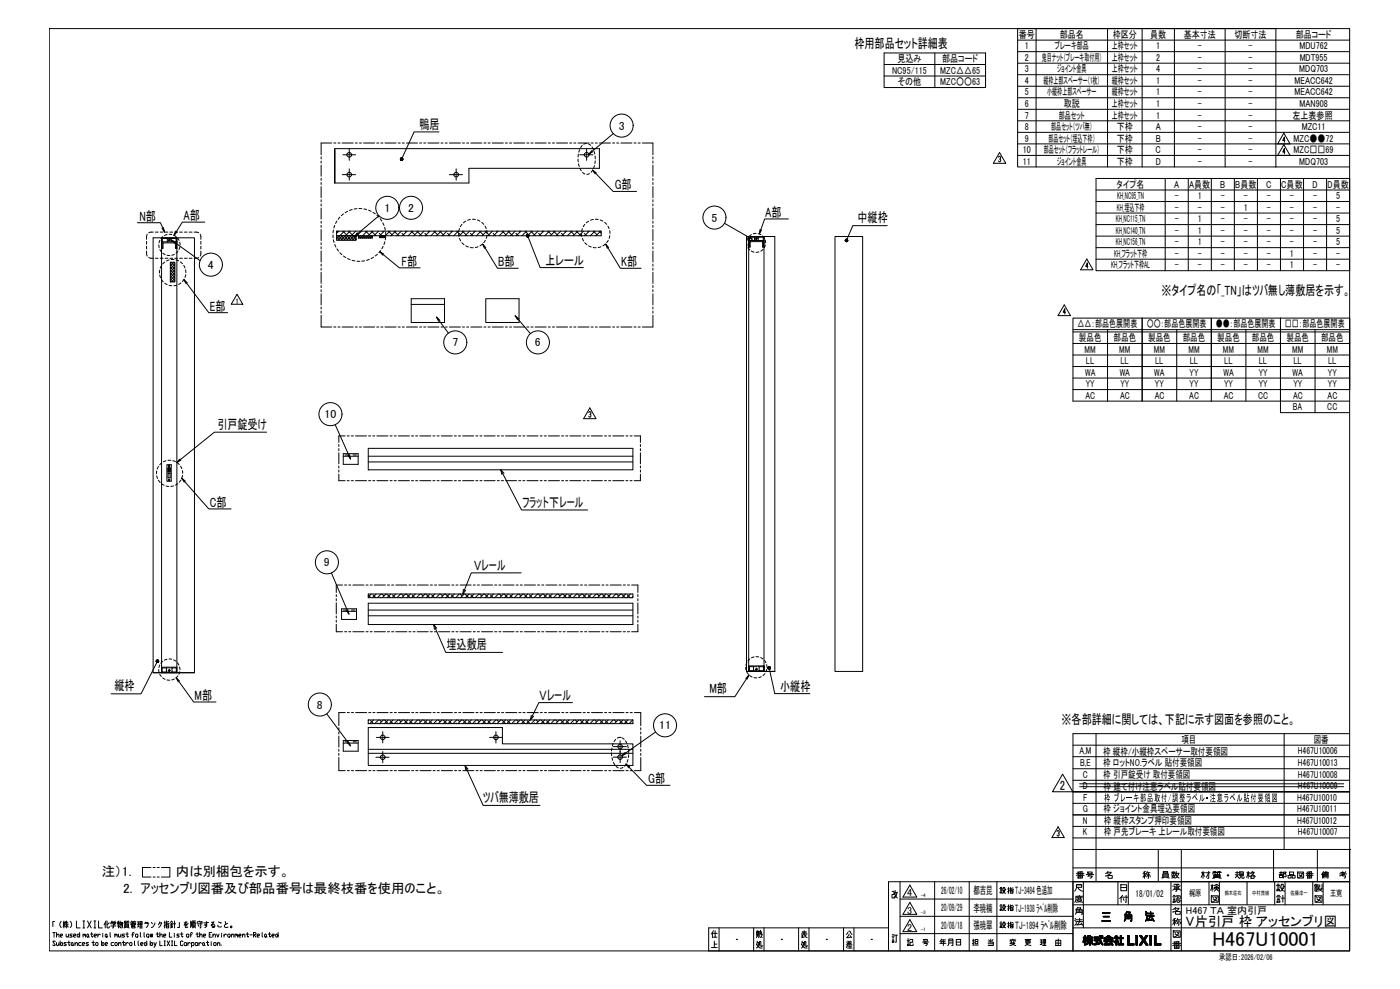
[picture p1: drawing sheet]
<svg xmlns="http://www.w3.org/2000/svg" width="841mm" height="594mm" viewBox="0 0 841 594" stroke-linecap="round" stroke-linejoin="round" font-family="sans-serif">
<!-- layer: TOS_WA -->
<g fill="none" stroke="#000" stroke-width=".6">
<path d="M30 17h781v554h-781zM611 17h155v83h-155zM622 17v83M665 17v83M686 17v83M706 17v83M736 17v83M531 32h61v21h-61zM531 39h61M562 32v21M611 24h200M611 31h200"/>
<path d="M611 38h200M531 46h61M611 45h200M611 59h200M611 52h200M611 66h200M611 73h200M611 80h200M611 86h200M611 93h200M658 107h153v56h-153zM658 114h153"/>
<path d="M700 107v56M714 107v56M728 107v56M742 107v56M755 107v56M766 100h45M769 107v56M783 107v56M797 107v56M658 121h153M658 128h153M658 135h153"/>
<path d="M658 142h153M658 149h153M658 156h153M645 198h166M645 199h166M665 198v43M686 191h-41v50h83M686 191v50M686 191h42v50M707 198v43M748 198v43M769 191h-41v43"/>
<path d="M769 191h42M769 191v57h42M790 198v50M645 206h166M645 213h166M645 220h166M645 227h166M645 234h166M811 234v-43v43M728 241h83M645 448h166M645 455h166"/>
<path d="M658 441v89M771 441v69M811 441h-166v130v-41h166h-277v41M645 462h166M645 469h166M811 476h-166h166M645 483h166M645 489h166M645 496h166M645 510h166M645 503h166M696 510v20"/>
<path d="M710 510v61M765 510v20M791 510v20M811 510h.1M811 510v61h-385v-14h108M536 535h1v2h-1v2h1v-1M538 536v2l1 1M538 536h1M538 535l-1 2M539 536l-1 2-1 1M541 530v41M547 532l4 7h-9z"/>
<path d="M561 530v41M582 530v41M599 530v41M645 521h166M651 530v27M672 530v14M673 531h4v4h-4zM673 533h4M678 530v14M703 530v41M726 530v14M733 530v14"/>
<path d="M749 530v14M766 530v14M772 530v14M789 530v14M795 530v14M33 554h-1v3M37 554a2.2 2.2 0 0 0 0 3M38 554h1M38 553v4M39 556l-1-2v3M39 557l1-2 1 2M39 555h2"/>
<path d="M39 554h2M39 554v1M40 553v4M42 554a2.2 2.2 0 0 1 0 3M46 553v4h2M50 557h1M50 553h1M50 553v4M53 553l2 4M55 553l-2 4M56 557h2M56 553h2"/>
<path d="M57 553v4M59 553v4h2M63 554v3M64 553l-1 2M64 553v4h1h1M66 554l-2 1M67 555v-1h3l-1 1M67 556h3M67 555h2l-1 1v1M67 553v1M68 553v1M69 553v1"/>
<path d="M71 554h1M71 554v1M71 553v4M72 555l-1 1M72 554h2v3h-1M72 553v2M72 554v3M73 554l-1 3M75 554h1M75 555h2v2h-2zM75 556h2M75 557h.1"/>
<path d="M75 554v1M76 553h-1v2M76 554h2M77 557h1M77 554v1M77 553h-1v2M78 555h1h3h-1M79 554h1M79 555h2v1h-2zM79 557h2h-2zM79 553l-1 1M79 556v1"/>
<path d="M80 554v1M80 554h2M81 553l-1 1M81 554h.1M82 555h2M82 554h2M83 554v3M84 556l-2 1M84 557h2M84 556h1M84 554h1v2h-1zM84 555h1"/>
<path d="M85 554v3M87 555h2l-1 2M87 554h2M91 554l1 1M93 554l-1 2-1 1M95 555l1-1h1l-2 3M96 554h.1M99 554h.1M99 553v4M99 555v1M100 553v2l2-1M100 555h1v2h-1z"/>
<path d="M100 556h1M101 554h-1M102 554l1-1 1 1M102 555h2M103 555h1M103 555v2v-1M103 556v1M104 557h-2M104 555h2M105 553v4M108 554v3h-1M112 554l-1 2 1-1v1"/>
<path d="M112 554h-1M113 555l-2 1 1 1h1M115 553l-1 4M115 554v2M116 553v4M116 553h1M116 554h1v3h-1zM116 556h1M116 555h1M116 557h.1M117 553l-1 1M117 557h.1"/>
<path d="M118 554h1h2M118 555h3M119 556v1M120 553v1M121 554v3h-1M124 554v2h-1l1-1v1l-1 1M125 554h-3M127 554h2l-2 2 2-1v2h-2l1-1v1M131 556v1h2M131 554l2 1M135 554l1 1M137 555h-2v2h2"/>
<path d="M429 559l-1 1v3M430 559v4M432 557v14M453 557v14M454 559h2M455 560l-1 1M455 559v1h-1h2M455 560v1l1-1M456 560h1v2l1-1M457 559l-1 3M459 557v14M480 557v14"/>
<path d="M482 560h2M483 559v2l-1 1M486 557v14M507 557v14M509 560l-1 1M510 559h1l1 2M513 557v14M541 550h104M541 540h104M547 542l4 7h-9zM547 552l4 8h-9zM645 557h166"/>
<path d="M645 544h166M646 549l1-1v-2h3v3M647 547h3M647 545h2l-1 1v2M647 545l-1 1M32 560h1M32 560v3M33 566v-1l-1 1 1 2h-1M34 562l1-1v2M34 566v2l1-1M34 560v3M35 566v2"/>
<path d="M36 562h1v-1l-1 1 1 1M36 565v3M37 566l1 1-1 1-1-1zM40 561v2l1-1M40 566l-2 1 2 1h-2M41 566h1M41 561v2M41 565v3h1M43 566l1 1v1h-1zM43 561l-1 1h1l-1 1M44 568h.1M44 562h1v-1l-1 1 1 1"/>
<path d="M45 567l1-1 1 2M45 566v2M47 561l1 1-1 1-1-1zM48 560v3M49 566l-2 1 1 1h1M49 567h2v-1l-2 1 1 1h1M50 562v-1l1 1M50 561v2M51 562v-1v1v1M52 561l1 1v1l-1-1zM53 566l-1 1h1v1h-1M53 562l1 1"/>
<path d="M54 561h2M55 560v2v1l1-1M55 566h2M56 565v3h1M57 562h1v-1l-1 1v1h1M58 566l1 1v1h-2zM59 561v2M60 562v-1l-1 1M61 565v3M62 566v1v1l-1-1zM62 561h.1M62 562v1"/>
<path d="M63 567h1v-1l-1 1 1 1M64 561v1v1l-1-1zM64 562l1 1M66 560l1 3M68 566l-1 1v1h1M69 562v-1l1 1M69 561v2M69 566l1 1v1h-1zM70 562v-1v1v1M71 561l1 2 1-1M71 567l1-1 1 2M71 566v2"/>
<path d="M73 561v2M73 566h2M74 565v3h1M75 561l-2 1h2l-2 1M76 561h1M76 566v2M76 560v2l1 1v-1M77 567l-1-1v1M78 566l1 1v1h-1zM79 562h1M81 561l-1-1v1v2M81 565v3"/>
<path d="M82 561l1 1-1 1-1-1zM83 565v3M84 560l1 3M84 567h2v-1l-2 1 1 1h1M87 560v3M87 566l1 1-1 1zM88 565v3M88 561l2 1-1 1-1-1zM90 561l1 2v-2v2l1-2M90 565v3M91 566l1 1-1 1-1-1zM92 566l1 2"/>
<path d="M94 561h1M94 566l-2 3M95 560v2v1v-1M96 562l1-1v2M96 565v3h1M96 560v3M98 562h1v-1l-1 1 1 1M99 565h.1M99 568h.1M99 565v3M100 565l2 3M102 560v3h1"/>
<path d="M102 565l-2 3M103 565h1M103 568h1M103 565v3M105 561h.1M105 562v1M105 565v3h1M108 561l-2 1h2l-2 1M108 561h2M109 560v2l1 1v-1M110 566v-1l-2 1 1 2h1M111 566l1 1v1h-1z"/>
<path d="M112 561l1 1v1l-1-1zM113 566v2M114 562h1M114 567v-1l-1 1M115 567v-1l2 1-1 1h-1M115 566v3M116 561l-1-1v1v2M118 566l1 1-1 1h-1zM118 561h1M118 560v2l1 1v-1M119 566v2M120 562l1-1v2"/>
<path d="M120 560v3M121 567l-1-1-1 1M122 566l1 1-1 1zM122 562h1v-1l-1 1 1 1M123 568h.1M124 566h1M125 565v3M126 562h.1M127 566h.1M127 567v1M127 560h-1v3h1M128 562l1-1v2"/>
<path d="M128 561v2M129 566l1 1-1 1h-1zM130 561l1 2 1-2M131 567l1-1v2M131 566v2M133 568h.1M133 561h.1M133 562v1M135 561v2M136 562l-1-1v1M137 561l1 1v1l-1-1zM139 562l1-1v2"/>
<path d="M139 561v2M141 562l1-1v1M141 561v2M142 562v-1l1 1v1M143 562h2v-1l-2 1 2 1M146 562l1-1v2M146 561v2M148 561h1M149 560v2v1v-1M150 562h2M152 562l2-1-1-1h-1v3M153 562l1 1"/>
<path d="M155 562h1v-1l-1 1 1 1M157 560l1 3M159 561l1 1v1l-1-1zM160 562v1M161 561h2M162 560v2v1l1-1M163 562h1v-1l-1 1 1 1M166 561l1 1-1 1v-1zM167 560v3M427 569h4M428 560l-1 1M428 561h3"/>
<path d="M429 563h2M429 567h2M429 565v4M442 564h.1M454 561h2M455 567v2h3M455 566h1l-1 3h-1M455 565l-1 3M455 562l-1 1M455 561v1M455 562l1 1M456 562h-2"/>
<path d="M456 560l1 1M456 562l1 1M457 562l1 1M458 568h-1v-2h-1v3M469 564h.1M481 562h1v1M481 561h4M482 567v2h3M482 566h1l-1 3h-1M482 565l-1 3M483 561l2 2M483 563h-1"/>
<path d="M484 562h.1M485 568h-1v-2h-1v3M496 564h.1M508 568h4M509 566h3M509 567h2M509 569h3M509 568l-1 1M509 565l1 1M510 568h2M510 561l-1 2h2M510 566v2"/>
<path d="M511 568v1M511 562l1 1M511 565l-1 1M523 564h.1M536 562h1M536 565h1v1h-1zM536 564h1M536 563h1M536 561h1M537 562h2M538 562v4M541 561h104"/>
<path d="M651 565v1M651 563v1M651 564v2M651 563v2M651 562h1v1h1v1h-1l1 1v1l-1-1v3h-1v-3v1v-2v-1zM652 562v6M652 563v1M652 564v1M653 563v1M653 564v1M653 567h.1M653 563v2"/>
<path d="M653 566v1M653 562h1v1v-1h1v1h1v1h-1h2v1h-1l1 3-2-2v2h-1v-2l-1 2 1-3h-1v-1h1h-1zM653 562v2M654 562v2M654 564v1M654 566v1M654 564v3M654 562v1M654 563v1M654 564v2M654 562v6M655 562v6"/>
<path d="M655 563v1M655 564v2M656 563v1M656 564v3M656 564v1M656 565v2M656 566v1M656 567h.1M657 564v1M657 567v1M657 563h3v-1h1v1h2v1h-2l2 4-2-2-1-2h-3zM657 563v1"/>
<path d="M657 564h3v1h-1v2l2-1v1l-4 1v-1h1v-2h-1zM658 563v1M658 564v1M658 567v1M659 563v1M659 564v3M659 564v1M659 567h.1M660 563v1M660 564v1M660 567h.1M660 566v1"/>
<path d="M661 562v3M661 566v1M661 562v4M661 562v5M661 563v1M661 565v2M662 562h1v1h-1zM662 562v1M662 563v1M662 566v1M662 567v1M663 563l3-1 3 1v1h-5h-1z"/>
<path d="M663 565h6v1h-4v1h2v-1h1l1 2-1-1-5 1 1-2h-1zM663 563v1M663 565v1M663 567v1M664 565v1M664 567v1M664 563v1M664 566v2M664 565v3M664 564a1.7 1.7 0 0 1 2-1 1.7 1.7 0 0 1 1 1zM665 565v3M665 563v1"/>
<path d="M665 567v1M665 565v2M665 563h.1M665 564h.1M665 565v1M665 562v1M666 562v1M666 564h.1M666 565v1M666 567v1M667 562v1M667 564h.1"/>
<path d="M667 565v1M667 567v1M667 563h.1M667 563v1M667 566h.1M667 567h.1M667 566v1M668 563v1M668 565v1M668 566v1M668 566v2M668 567v1"/>
<path d="M669 563v1M669 565v1M669 567v1M670 563v1M670 565v1M670 562l2 1-1 2 1 1h-1v2h-1v-2h-1l2-2h-2zM670 562v2M670 565v3M671 562v2M671 564v4M671 562v6M671 563v3"/>
<path d="M671 563v1M671 565v1M672 565v1M672 563v1M672 567v1M673 563v1M673 567v1M673 562h1v1h1v1h-1v3h1v1h-3v-1h1v-3h-1v-1h1zM673 562v6M674 562v6M674 563v1M674 567v1"/>
<path d="M675 563v1M675 567v1M677 562h1v5h3v1h-4zM677 562v6M678 562v6M679 567v1M680 567v1M681 567v1M682 562h1v6h-1zM682 562v6M683 562v6M685 562h1l1 2 1-2h2l-2 3 2 3h-2l-1-2-1 2h-2l2-3z"/>
<path d="M685 562h.1M685 567v1M685 562v1M685 566v2M686 562v2M686 566v2M686 566v1M686 565v2M686 563v1M686 563v4M687 563v3M687 564v2"/>
<path d="M688 563v4M688 563v2M688 565v2M688 563v1M688 562v2M688 566v2M689 566v2M689 562v1M689 567v1M689 562h.1M690 568h.1M691 562h1v6h-1z"/>
<path d="M691 562v6M692 562v6M694 562h1v5h2v1h-3zM694 562v6M695 567v1M696 567v1M697 567v1"/>
<circle cx="139" cy="557" r=".5"/>
</g>
<!-- layer: TOS_K3 -->
<g fill="none" stroke="#000" stroke-width=".6">
<path d="M206 93h2M210 90v2M210 93h.1M210 94v2M211 93h3M348 93h3M352 90v2M352 93h.1M352 94v2M354 93h2M206 105h2M210 101v3"/>
<path d="M210 105h.1M210 106v2M211 105h3M270 105h2M274 101v3M274 105h.1M274 106v2M276 105h2M230 439v3M298 439v3M226 455h2M226 443h2"/>
<path d="M230 443h.1M230 444v2M230 451v3M230 455h.1M230 455v3M232 455h2M232 443h2M294 443h2M298 443h.1M298 444v2M300 443h2M368 455h3"/>
<path d="M368 448h3M373 445v3M373 448v1M373 449v5M373 455h.1M373 455v3M374 455h2M374 448h2"/>
</g>
<!-- layer: TOS_S1 -->
<g fill="none" stroke="#000" stroke-width=".6">
<path d="M201 90v20v-21h159v12h-78v9h-81M208 93h3M351 93h3M208 105h3M272 105h4M202 139h159v3h-159zM92 143h25v261h-25zM97 149h1v-3h7v3h1M98 143h3v2h-3zM102 158h3v11h-3zM103 143h3v2h-3zM202 142h12v2h-12z"/>
<path d="M215 142v1h9v-1M228 142h4v1h-4zM448 142h17v261h-17zM450 142v261h9v-3h-9M450 148h1v-3h7v3h1M450 143h3v1h-3zM456 143h3v1h-3zM459 142v261M502 142h16v261h-16zM247 179h20v15h-20zM292 179h20v15h-20zM247 183h20"/>
<path d="M100 279h3v10h-3zM206 274h9M206 273h9v6h-9zM207 273h2M212 273h2M221 269h159v13h-159zM221 274h159M221 277h159M101 287h.1M101 282v5M101 284h1M101 287h1"/>
<path d="M102 282v5M102 287h.1M221 357h159v2h-159zM205 366h9v6h-9zM205 367h9M206 366h2M211 366h2M221 362h159v13h-159zM221 366h159M221 370h159M92 404h25M97 404v-261h9v261"/>
<path d="M97 401h9M97 401h3v3h-3zM103 401h3v3h-3zM448 403h17M450 400h3v3h-3zM456 400h3v3h-3zM221 437h81v10h78v13h-159zM221 432h159v3h-159zM206 445h9v6h-9zM206 446h9M207 446h2M212 446h2"/>
<path d="M221 450h159M221 453h159M228 455h4M228 443h4M296 443h4M371 455h3M371 448h3"/>
<circle cx="210" cy="93" r="1.4"/>
<circle cx="352" cy="93" r="1.4"/>
<circle cx="210" cy="105" r="1.4"/>
<circle cx="274" cy="105" r="1.4"/>
<circle cx="102" cy="288" r=".4"/>
<circle cx="102" cy="288" r=".2"/>
<circle cx="230" cy="455" r="1.4"/>
<circle cx="230" cy="443" r="1.4"/>
<circle cx="298" cy="443" r="1.4"/>
<circle cx="373" cy="455" r="1.4"/>
<circle cx="373" cy="448" r="1.4"/>
</g>
<!-- layer: TOS_K2 -->
<g fill="none" stroke="#000" stroke-width=".6">
<path d="M347 96v1M347 93v1M348 98v2M348 90v1M350 87l-1 2M352 86l-1 1M353 86l2 1M356 88v2M357 91v2M357 99v2M357 94l1 1M358 97l-1 1"/>
<path d="M348 101l1 2M350 104l1 1M354 104l-1 1M356 102l-1 1M92 139l-3 1M93 139h2M96 139h2M99 139h2M102 139h2M105 139h2M108 139h2M111 139h1"/>
<path d="M114 139h1M117 139l2 1M200 138v2M201 135v2M202 133v1M204 130l-1 2M206 128l-1 2M209 127l-2 1M212 126h-2M214 125l-1 1M216 125h1M219 126h1"/>
<path d="M221 126l2 1M224 128h1M226 129l2 1M228 131l1 2M230 134l1 1M231 137v1M232 139v2M276 137v2M277 135v1M280 133l-2 1M283 132h-2M284 132h2"/>
<path d="M287 132l1 1M289 134l2 1M291 136l1 1M292 139l1 1M350 137l-1 2M351 135l-1 1M354 133l-2 1M356 132h-1M358 132h1M361 132l1 1M363 134l1 1M365 136l1 1"/>
<path d="M366 139v1M88 151v3M88 145v2M88 148v2M88 141v3M89 155h3M93 155h2M95 147l1 2M96 144v2M96 150l1 1M96 155h2M97 160l-1 1"/>
<path d="M97 146v3M97 143h1M97 145h1M98 142l-1 1M98 152l1 1M99 157l-1 2M99 155h2M100 141h-1M100 153h2M101 143h2M101 145h2M101 144h.1"/>
<path d="M101 144l1 1M102 144h.1M102 156l-2 1M102 141h1M102 145h.1M102 155h2M104 141l2 1M104 156h-1M105 153h-2M105 155h2M106 156l1 1M106 143h.1"/>
<path d="M106 145h.1M106 146v3M107 143l1 1M107 151l-1 1M108 155h2M108 145v2M108 148v2M108 157l2 1M110 159l1 2M111 155h1M114 155h1M119 155h-2"/>
<path d="M120 141l1 3M121 151l-1 3M121 145v2M121 148v2M200 141v2M200 144l1 2M201 147l1 1M202 149l1 2M204 152l1 1M206 154l2 1M209 155l1 1M212 156l1 1"/>
<path d="M214 157h2M219 157h-2M222 156h-2M224 154l-1 1M227 153l-2 1M229 151l-1 1M230 148l-1 1M231 145v2M232 142l-1 2M275 140l1 2M276 143l1 2M278 146l1 1"/>
<path d="M280 148h1M283 149h1M287 148l-1 1M290 147l-2 1M292 144l-1 2M293 142l-1 1M349 140v2M350 143l1 2M351 146l2 1M354 148h1M356 149h2M361 148l-2 1"/>
<path d="M364 147l-2 1M365 144l-1 2M366 142v1M449 146v2M449 143v2M449 149l1 1M450 145v3M450 143h.1M450 144h.1M451 141l-1 1M451 151h2M453 143h3"/>
<path d="M453 144h3M454 143h.1M454 143v1M454 140h-1M454 143h1M454 144h.1M455 143h.1M455 140l2 1M456 151l-2 1M458 142l1 1M458 150l-1 1M459 143h.1"/>
<path d="M459 144h.1M459 145v3M460 144v2M460 147l-1 2M96 162v2M96 165v2M97 168l1 1M99 170l1 1M102 171l1 1M106 171l-2 1M109 170l-2 1M111 168l-1 1"/>
<path d="M111 162l1 2M112 165l-1 2M97 278l-1 1M100 277h-2M103 277h-2M104 277h1M106 278l2 1M94 283v2M94 286l1 1M95 280l-1 2M95 288l1 2M97 291h2"/>
<path d="M100 292h1M104 292h-1M107 290l-2 1M108 280l1 2M109 288l-1 2M110 283v1M110 286l-1 1M96 399l-1 2M98 397l-1 1M100 396l-1 1M102 396h1M104 396l2 1"/>
<path d="M107 398v1M449 398l-1 2M450 396l-1 1M453 395h-2M454 394l2 1M457 395l1 1M459 397l1 1M461 399v2M95 402l1 2M96 405l1 1M97 401h.1M97 404h.1"/>
<path d="M98 407l1 1M100 401h1M100 404h1M100 408l2 1M101 403h.1M101 403h1M101 401h1M101 404h1M102 402v1M102 403h.1M102 402h.1M103 401h.1"/>
<path d="M103 404h.1M105 408h-2M106 401h.1M106 404h.1M107 406l-1 1M108 401v1M108 403l-1 2M448 401v1M449 404l1 1M450 403h.1M450 400h.1M450 406l2 1"/>
<path d="M453 403h.1M453 400h.1M453 407h2M454 402h.1M454 402v1M454 403h1M454 400h1M454 401l1 1M454 403h.1M454 401h.1M455 402h.1M455 403h1"/>
<path d="M455 400h1M457 406l-1 1M459 403h.1M459 400h.1M459 405l-1 1M461 402l-1 2M367 452v2M368 449l-1 2M368 455v2M368 447v1M368 458l1 1M370 444l-1 1"/>
<path d="M372 443h-1M372 443h.1M374 443l1 1M376 445l1 1M376 459l-1 1M377 448v1M377 456v2M378 450v2M378 453l-1 2M370 460l1 1M374 461h-1"/>
<circle cx="102" cy="144" r=".2"/>
<circle cx="454" cy="143" r=".2"/>
<circle cx="102" cy="403" r=".2"/>
<circle cx="454" cy="402" r=".2"/>
</g>
<!-- layer: TOS_K5 -->
<g fill="none" stroke="#000" stroke-width=".6">
<path d="M203 139h.1M203 139l-1 1M206 139l2 2M207 139l-5 4M209 139l3 3M210 139l-5 5M214 139l-6 5M216 139h1M217 139l-3 3M220 139l2 2M221 139l-5 4M223 139l3 3"/>
<path d="M224 139l-3 3M227 139l-2 3M230 139h.1M231 139l-3 3M233 139l3 2M234 139l-2 3M237 139l3 3M238 139l-3 3M241 139l-3 3M244 139h.1M245 139l-3 3M247 139l2 2"/>
<path d="M248 139l-3 3M250 139l3 3M251 139l-2 3M255 139l-3 3M257 139h1M258 139l-3 3M261 139l2 2M262 139l-3 3M264 139l3 3M265 139l-3 3M268 139l-2 3M271 139h.1"/>
<path d="M272 139l-3 3M274 139l3 2M275 139l-2 3M278 139l3 3M279 139l-3 3M282 139l-3 3M285 139h.1M286 139l-3 3M288 139l2 2M289 139l-3 3M291 139l3 3M292 139l-2 3"/>
<path d="M296 139l-3 3M298 139h1M299 139l-3 3M302 139l2 2M303 139l-3 3M305 139l3 3M306 139l-3 3M309 139l-2 3M312 139h.1M313 139l-3 3M315 139l3 2M316 139l-2 3"/>
<path d="M319 139l3 3M320 139l-3 3M323 139l-3 3M326 139h.1M327 139l-3 3M329 139l2 2M330 139l-3 3M333 139l2 3M333 139l-2 3M337 139l-3 3M339 139h1M340 139l-2 3"/>
<path d="M343 139l2 2M344 139l-3 3M346 139l3 3M347 139l-3 3M351 139l-3 3M353 139h1M354 139l-3 3M356 139l3 2M357 139l-2 3M360 139l1 1M361 139l-3 3M102 159l3 3"/>
<path d="M102 158h1l2 2M104 158h1M105 158l-3 2M105 159l-3 2M202 144h.1M202 142l2 2M202 142h.1M203 142l3 2M205 142l3 2M206 142l-3 2M207 142l2 2M208 142l3 2"/>
<path d="M209 142l-2 2M210 142l3 2M212 142l2 2h-1M213 142l-3 2M213 142h1M214 142l-2 2M214 140l2 2M215 142l2 1M215 143l2-1 1 1M218 143l1-1 1 1M218 142l1 1M219 143l1-1 2 1"/>
<path d="M220 143l1-1 2 1M224 143l-1-1-2 1M224 142l-1 1M228 140l1 2M228 143l1-1 1 1M228 142l1 1M229 143l1-1 1 1M232 142l-2 1M241 140l2 2M255 140l2 2M269 140l1 2M283 140l1 2"/>
<path d="M296 140l2 2M310 140l1 2M324 140l1 2M337 140l2 2M351 140l1 2M102 166l3 2M102 169h.1M102 167l2 2M102 164l3 3M102 162l3 3M102 161l3 2M105 169h.1"/>
<path d="M105 167l-2 2M105 166l-3 2M105 164l-3 3M105 162l-3 3M105 160l-3 3M221 357l2 2M223 357l-2 2M224 357l2 2M226 357l-2 2M228 359h1M229 357l-2 2M229 357l2 1"/>
<path d="M232 357l-2 2M232 357l3 2M235 357l-2 2M236 357l1 2M238 357l-2 2M240 359h.1M241 357l-3 2M241 357l1 1M244 357l-3 2M244 357l2 2M247 357l-3 2M248 357l1 2"/>
<path d="M249 357l-2 2M252 359h.1M252 357l-2 2M253 357l1 1M255 357l-2 2M256 357l2 2M258 357l-2 2M259 357l2 2M261 357l-2 2M264 359h.1M264 357l-2 2M265 357l1 1"/>
<path d="M267 357l-2 2M268 357l2 2M270 357l-2 2M271 357l2 2M273 357l-2 2M275 359h1M276 357l-2 2M276 357l2 1M279 357l-2 2M279 357l3 2M282 357l-2 2M283 357l1 2"/>
<path d="M285 357l-2 2M287 359h.1M288 357l-3 2M288 357l1 1M291 357l-3 2M291 357l2 2M294 357l-3 2M295 357l1 2M296 357l-2 2M299 359h.1M299 357l-2 2M300 357l1 1"/>
<path d="M302 357l-2 2M303 357l2 2M305 357l-2 2M306 357l2 2M308 357l-2 2M311 359h.1M311 357l-2 2M312 357l1 1M314 357l-2 2M315 357l2 2M317 357l-2 2M318 357l2 2"/>
<path d="M320 357l-2 2M322 359h1M323 357l-2 2M323 357l2 1M326 357l-2 2M326 357l3 2M329 357l-2 2M330 357l2 2M332 357l-2 2M334 359h.1M335 357l-3 2M335 357l1 1"/>
<path d="M338 357l-3 2M338 357l2 2M341 357l-3 2M342 357l1 2M344 357l-3 2M346 359h.1M346 357l-2 2M347 357l1 1M349 357l-2 2M350 357l2 2M352 357l-2 2M353 357l2 2"/>
<path d="M355 357l-2 2M358 359h.1M358 357l-2 2M359 357l1 1M361 357l-2 2M362 357l2 2M364 357l-2 2M365 357l2 2M367 357l-2 2M369 359h1M370 357l-2 2M370 357l2 1"/>
<path d="M373 357l-2 2M373 357l3 2M376 357l-2 2M377 357l2 2M379 357l-2 2M380 358l-1 1M221 434v1M221 432v1M223 433l1 2M224 432l-2 3M227 434v1M227 432l-2 3"/>
<path d="M228 432l1 2M230 432l-2 3M231 432l2 3M233 432l-2 3M234 433l2 2M236 432l-2 3M239 434v1M239 432l-2 3M240 432l1 2M242 432l-2 3M243 432l2 3M245 432l-2 3"/>
<path d="M246 433l2 2M248 432l-2 3M250 434l1 1M251 432l-2 3M252 432l1 2M254 432l-2 3M254 432l3 3M257 432l-3 3M258 433l2 2M260 432l-3 3M262 434l1 1M263 432l-3 3"/>
<path d="M263 432l1 2M266 432l-3 3M266 432l2 3M268 432l-2 3M270 433l1 2M271 432l-2 3M274 434v1M274 432l-2 3M275 432l1 2M277 432l-2 3M278 432l2 3M280 432l-2 3"/>
<path d="M281 433l2 2M283 432l-2 3M286 434v1M286 432l-2 3M287 432l1 2M289 432l-2 3M290 432l2 3M292 432l-2 3M293 433l2 2M295 432l-2 3M297 434l1 1M298 432l-2 3"/>
<path d="M299 432l1 2M301 432l-2 3M301 432l3 3M304 432l-2 3M305 433l2 2M307 432l-3 3M309 434l1 1M310 432l-3 3M310 432l1 2M313 432l-3 3M313 432l2 3M315 432l-2 3"/>
<path d="M317 433l1 2M318 432l-2 3M321 434v1M321 432l-2 3M322 432l1 2M324 432l-2 3M325 432l2 3M327 432l-2 3M328 433l2 2M330 432l-2 3M333 434v1M333 432l-2 3"/>
<path d="M334 432l1 2M336 432l-2 3M337 432l2 3M339 432l-2 3M340 433l2 2M342 432l-2 3M344 434l1 1M345 432l-2 3M346 432l1 2M348 432l-2 3M349 432l2 3M351 432l-2 3"/>
<path d="M352 433l2 2M354 432l-3 3M356 434l1 1M357 432l-3 3M357 432l1 2M360 432l-3 3M360 432l2 3M362 432l-2 3M364 433l1 2M365 432l-2 3M368 434v1M368 432l-2 3"/>
<path d="M369 432l1 2M371 432l-2 3M372 432l2 3M374 432l-2 3M375 433l2 2M377 432l-2 3M380 434v1M380 432l-2 3"/>
</g>
<!-- layer: TOS_M1 -->
<g fill="#000" stroke="#000" stroke-width=".6">
<path d="M508 144h1zM95 397v1zM461 401h1z"/>
<path d="M241 95v1zM241 95v1z"/>
<path d="M241 95v1zM241 95v1zM241 95v1z"/>
<path d="M241 95v1zM241 95v1zM241 95v1z"/>
<path d="M241 96h1zM241 96h1z"/>
<path d="M241 95v1zM241 95v1zM241 95v1z"/>
<path d="M241 96h1zM241 96h1zM241 96h1z"/>
<path d="M242 95l-1 1zM242 95l-1 1zM242 95l-1 1z"/>
<path d="M241 96h1zM241 96h1zM241 96h1z"/>
<path d="M241 96l1-1zM241 96l1-1zM241 96l1-1z"/>
<path d="M316 142h1zM316 142h1zM316 142h1z"/>
<path d="M316 142h1zM316 142h1zM316 142h1z"/>
<path d="M316 141l1 1zM316 141l1 1zM316 141l1 1z"/>
<path d="M317 141v1zM317 141v1zM317 141v1z"/>
<path d="M317 141v1zM317 141v1zM317 141v1z"/>
<path d="M317 141v1zM317 141v1zM317 141v1z"/>
<path d="M317 142h1zM317 142h1zM317 142h1z"/>
<path d="M317 142l1-1zM317 142l1-1zM317 141v1z"/>
<path d="M317 142h1zM317 142h1zM317 142l1-1z"/>
<path d="M508 145l1-1zM508 145l1-1zM508 145l1-1z"/>
<path d="M508 144h1zM508 144h1zM508 144h1z"/>
<path d="M508 145l1-1zM509 144l-1 1zM509 144l-1 1z"/>
<path d="M508 144h1zM508 144h1zM508 144h1z"/>
<path d="M509 144l-1 1zM509 144l-1 1zM509 144l-1 1z"/>
<path d="M508 144h1zM508 144h1zM508 144h1z"/>
<path d="M509 144v1zM509 144v1zM509 144v1z"/>
<path d="M509 144v1zM509 144v1zM509 144v1z"/>
<path d="M509 144v1zM509 144v1z"/>
<path d="M94 397h1zM94 397h1zM94 397h1z"/>
<path d="M94 397h1zM94 397h1zM94 397h1z"/>
<path d="M94 398l1-1zM94 398l1-1zM95 397l-1 1z"/>
<path d="M94 397h1zM94 397h1zM94 397h1z"/>
<path d="M95 397l-1 1zM95 397v1zM95 397v1z"/>
<path d="M94 397h1zM94 397h1zM94 397h1z"/>
<path d="M95 397v1zM95 397v1zM95 397v1z"/>
<path d="M95 397v1zM95 397v1zM95 397v1z"/>
<path d="M461 401h1zM461 401h1zM461 402l1-1z"/>
<path d="M461 401h1zM461 401h1zM461 401h1z"/>
<path d="M462 402v-1zM462 401v1zM462 401v1z"/>
<path d="M462 401v1zM462 401v1zM462 401v1z"/>
<path d="M462 401v1zM462 401v1zM462 401v1z"/>
<path d="M462 401l1 1zM462 401l1 1zM462 401l1 1z"/>
<path d="M462 401h1zM462 401h1zM462 401h1z"/>
<path d="M462 401h1zM462 401h1zM462 401h1z"/>
</g>
<!-- layer: 0 -->
<g fill="none" stroke="#000" stroke-width=".6">
<path d="M264 79h-15l-8 17M356 90l-2 3 2-2M368 80l-14 13M356 102l12 13h14M358 104l-2-2 2 2M83 134h13l3 5M98 137l1 2-2-2M106 139l-1 2 1-2M123 133h-13l-5 8M215 140l-2 2 2-1M228 130l-15 12M435 134l17 10"/>
<path d="M457 138l-1 3 1-3M474 132h-15l-3 9M533 136h-21l-3 8M103 144l17 13M105 145l-2-1 2 2M228 151l12 10h12M231 153l-3-2 2 2M290 147l9 14h12M292 149l-2-2 1 2M317 142l7 19h27M364 147l9 14h12M366 149l-2-2 1 2"/>
<path d="M450 142l2 2-3-1M110 168l15 20h12M113 170l-3-2 2 2M262 190l7 10M264 192l-2-2 1 3M309 190l10 10M312 191l-3-1 2 2M160 260h-31l-23 18M201 255l10 21M108 276l-2 2 3-2M210 273l1 3-2-3M109 287l16 19h14"/>
<path d="M111 289l-2-2 2 3M301 282l12 24h40M303 284l-2-2v3M199 344l11 25M278 354v3l2-2M313 344h-30l-5 13M209 366l1 3-2-2M261 375l7 17h34M262 377l-1-2v3M95 397l-10 20h-18M106 407l10 15h14M108 409l-2-2 1 3"/>
<path d="M448 407l2-2-1 3M450 405l-9 13h-18M462 401l3 16h22M196 429l15 19M319 430v2l2-2M344 422h-20l-5 10M394 440l-20 14M209 446l2 2-2-2M279 460l11 24h34M376 452l-2 2 2-1M376 459l12 13h14M281 462l-2-2 1 3"/>
<path d="M378 461l-2-2 2 2"/>
</g>
<!-- layer: TOS_K4 -->
<g fill="none" stroke="#000" stroke-width=".6">
<path d="M193 94v1M193 97v1M193 99v7M199 86h-6v7M201 86h1M203 86h1M206 86h6M213 86h2M216 86h1M218 86h7M226 86h2M229 86h1"/>
<path d="M231 86h7M239 86h1M242 86h1M244 86h7M252 86h1M255 86h1M257 86h7M265 86h1M267 86h2M270 86h7M278 86h1M280 86h2"/>
<path d="M283 86h6M291 86h1M293 86h1M296 86h6M304 86h1M306 86h1M309 86h6M316 86h2M319 86h1M321 86h7M329 86h2M332 86h1"/>
<path d="M334 86h7M342 86h1M345 86h1M347 86h7M355 86h1M358 86h1M360 86h7M368 86h1M370 86h2M373 86h7M381 86h1M383 86h2"/>
<path d="M386 86h6v7M392 94v1M392 97v1M392 99v7M193 107v1M193 110v1M193 112v7M193 120v1M392 107v1M392 110v1M392 112v7M392 120v1"/>
<path d="M193 122v2M193 125v7M193 133v1M193 135v2M193 138v6M392 122v2M392 125v7M392 133v1M392 135v2M392 138v6M193 146v1M193 148v1"/>
<path d="M193 151v6M193 159v1M392 146v1M392 148v1M392 151v6M392 159v1M193 161v1M193 164v6M193 172v1M193 174v1M193 176v7M392 161v1"/>
<path d="M392 164v6M392 172v1M392 174v1M392 176v7M193 189v7h6M193 184v2M193 187v1M201 196h1M203 196h1M206 196h6M213 196h2M216 196h1"/>
<path d="M218 196h7M226 196h2M229 196h1M231 196h7M239 196h1M242 196h1M244 196h7M252 196h1M255 196h1M257 196h7M265 196h1M267 196h2"/>
<path d="M270 196h7M278 196h1M280 196h2M283 196h6M291 196h1M293 196h1M296 196h6M304 196h1M306 196h1M309 196h6M316 196h2M319 196h1"/>
<path d="M321 196h7M329 196h2M332 196h1M334 196h7M342 196h1M345 196h1M347 196h7M355 196h1M358 196h1M360 196h7M368 196h1M370 196h2"/>
<path d="M373 196h7M381 196h1M383 196h2M392 189v7h-6M392 184v2M392 187v1M204 267v1M204 269v2M204 272v7M204 280v1M207 262h-3v4M209 262h1"/>
<path d="M211 262h1M214 262h6M221 262h2M224 262h1M226 262h7M234 262h2M237 262h1M239 262h7M247 262h1M250 262h1M252 262h7M260 262h1"/>
<path d="M263 262h1M265 262h7M273 262h1M275 262h2M278 262h7M286 262h1M288 262h2M291 262h6M299 262h1M301 262h1M304 262h6M312 262h1"/>
<path d="M314 262h1M317 262h6M324 262h2M327 262h1M329 262h7M337 262h2M340 262h1M342 262h7M350 262h1M353 262h1M355 262h7M363 262h1"/>
<path d="M366 262h1M368 262h7M376 262h1M378 262h2M381 262h4v4M385 267v1M385 269v2M385 272v7M385 280v1M204 285v4h3M204 282v2M209 289h1"/>
<path d="M211 289h1M214 289h6M221 289h2M224 289h1M226 289h7M234 289h2M237 289h1M239 289h7M247 289h1M250 289h1M252 289h7M260 289h1"/>
<path d="M263 289h1M265 289h7M273 289h1M275 289h2M278 289h7M286 289h1M288 289h2M291 289h6M299 289h1M301 289h1M304 289h6M312 289h1"/>
<path d="M314 289h1M317 289h6M324 289h2M327 289h1M329 289h7M337 289h2M340 289h1M342 289h7M350 289h1M353 289h1M355 289h7M363 289h1"/>
<path d="M366 289h1M368 289h7M376 289h1M378 289h2M385 285v4h-4M385 282v2M202 357v1M202 360v1M206 351h-4v5M207 351h1M209 351h2M212 351h7"/>
<path d="M220 351h1M222 351h2M225 351h7M233 351h1M235 351h2M238 351h6M246 351h1M248 351h1M251 351h6M259 351h1M261 351h1M264 351h6"/>
<path d="M271 351h2M274 351h1M276 351h7M284 351h2M287 351h1M289 351h7M297 351h1M300 351h1M302 351h7M310 351h1M313 351h1M315 351h7"/>
<path d="M323 351h1M325 351h2M328 351h7M336 351h1M338 351h2M341 351h6M349 351h1M351 351h1M354 351h6M362 351h1M364 351h1M367 351h6"/>
<path d="M374 351h2M377 351h1M379 351h4v5M383 357v1M383 360v1M202 375v4h4M202 362v7M202 370v1M202 373v1M207 379h1M209 379h2M212 379h7"/>
<path d="M220 379h1M222 379h2M225 379h7M233 379h1M235 379h2M238 379h6M246 379h1M248 379h1M251 379h6M259 379h1M261 379h1M264 379h6"/>
<path d="M271 379h2M274 379h1M276 379h7M284 379h2M287 379h1M289 379h7M297 379h1M300 379h1M302 379h7M310 379h1M313 379h1M315 379h7"/>
<path d="M323 379h1M325 379h2M328 379h7M336 379h1M338 379h2M341 379h6M349 379h1M351 379h1M354 379h6M362 379h1M364 379h1M367 379h6"/>
<path d="M374 379h2M377 379h1M383 375v4h-4M383 362v7M383 370v1M383 373v1M204 437v1M204 440v1M207 428h-3v8M209 428h1M211 428h1M214 428h6"/>
<path d="M222 428h1M224 428h1M227 428h6M234 428h2M237 428h1M239 428h7M247 428h2M250 428h1M252 428h7M260 428h1M263 428h1M265 428h7"/>
<path d="M273 428h1M276 428h1M278 428h7M286 428h1M288 428h2M291 428h7M299 428h1M301 428h2M304 428h6M312 428h1M314 428h1M317 428h6"/>
<path d="M325 428h1M327 428h1M330 428h6M337 428h2M340 428h1M342 428h7M350 428h2M353 428h1M355 428h7M363 428h1M366 428h1M368 428h7"/>
<path d="M376 428h1M379 428h1M381 428h4v8M385 437v1M385 440v1M204 442v7M204 450v1M204 453v1M204 455v8h3M385 455v8h-4M385 442v7M385 450v1"/>
<path d="M385 453v1M209 463h1M211 463h1M214 463h6M222 463h1M224 463h1M227 463h6M234 463h2M237 463h1M239 463h7M247 463h2M250 463h1"/>
<path d="M252 463h7M260 463h1M263 463h1M265 463h7M273 463h1M276 463h1M278 463h7M286 463h1M288 463h2M291 463h7M299 463h1M301 463h2"/>
<path d="M304 463h6M312 463h1M314 463h1M317 463h6M325 463h1M327 463h1M330 463h6M337 463h2M340 463h1M342 463h7M350 463h2M353 463h1"/>
<path d="M355 463h7M363 463h1M366 463h1M368 463h7M376 463h1M379 463h1M91 521h-5v6h5M92 527h1M92 521h1M94 527h2M94 521h2M97 521h5v6h-5"/>
</g>
<!-- layer: TOS_S1 -->
<circle cx="221" cy="282" r=".2" fill="#000"/>
<!-- layer: TOS_M1 -->
<g fill="none" stroke="#000" stroke-width=".6">
<path d="M771 80l4 6h-7zM600 94h1l-1 2M600 92l4 6h-7zM601 96v1h-1M771 87l4 6h-7zM772 84h-1l1-2v3M772 91h-1l1-2v3M653 156l4 6h-8zM654 160h-2l1-2v3M639 183l4 7h-7zM640 188h-1l1-3v4M354 248l1-1v1l-1 1"/>
<path d="M354 245l4 7h-7zM355 249v2l-1-1M649 471h158M649 473h158M635 499h1v1v1M636 497l3 6h-7zM636 501v1h-1"/>
<circle cx="373" cy="75" r="7"/>
<circle cx="233" cy="125" r="7"/>
<circle cx="247" cy="125" r="7"/>
<circle cx="429" cy="131" r="7"/>
<circle cx="127" cy="159" r="7"/>
<circle cx="273" cy="206" r="7"/>
<circle cx="323" cy="206" r="7"/>
<circle cx="199" cy="249" r="7"/>
<circle cx="196" cy="338" r="7"/>
<circle cx="192" cy="423" r="7"/>
<circle cx="400" cy="436" r="7"/>
</g>
<g fill="#000">
<path d="M752 477v5v-3v1l-1-1zM754 477l1 1h-1v4h-1l1-4h-2h2zM753 479v1z"/>
<path d="M760 477l1 1v-1l-1 2zM761 481h1l-1 1zM761 477h2l-1 1h1v3h-1v-3v-1zM762 481l1 1zM760 478l1 1zM762 478v1h1v-1zM762 479v1h1v-1zM762 480v1h1v-1zM760 479h1v2v-2v3z"/>
<path d="M765 478h1zM765 477v4h2v-4zM764 477h3v5h-3zM765 479h1v-1h1l-1 2v1v-1l-1 1v-1zM765 478v1z"/>
<path d="M756 477h3h-1v1v1h-1v1h2l-1 1h1v1l-2-1-1 1v-1h1h-1l1-1h-1l1-1h-1v-1h1v-1zM757 480v1l1-1zM757 477v1zM756 478l1 1zM757 478v1zM758 478v1z"/>
</g>
<!-- layer: moji -->
<path d="M142 177l4 6h-7zM638 465l6 11h-12z" fill="none" stroke="#000" stroke-width=".6"/>
<text font-size="12.1" x="728" y="568">H467U10001</text>
<text font-size="9.7" x="661" y="555">三 角 法</text>
<g font-size="8.1">
<text x="513" y="29">枠用部品セット詳細表</text>
<text x="252" y="77">鴨居</text>
<text x="369" y="114">G部</text>
<text x="460" y="130">A部</text>
<text x="84" y="132">N部</text>
<text x="110" y="132">A部</text>
<text x="515" y="133">中縦枠</text>
<text x="241" y="159">F部</text>
<text x="299" y="160">B部</text>
<text x="328" y="159">上レール</text>
<text x="373" y="160">K部</text>
<text x="698" y="177">※タイプ名の「_TN」はツバ無し薄敷居を示す。</text>
<text x="126" y="187">E部</text>
<text x="131" y="258">引戸錠受け</text>
<text x="126" y="304">C部</text>
<text x="314" y="305">フラット下レール</text>
<text x="285" y="343">Ｖレール</text>
<text x="268" y="390">埋込敷居</text>
<text x="69" y="415">縦枠</text>
<text x="426" y="416">M部</text>
<text x="469" y="415">小縦枠</text>
<text x="117" y="420">M部</text>
<text x="324" y="421">Ｖレール</text>
<text x="638" y="435">※各部詳細に関しては、下記に示す図面を参照のこと。</text>
<text x="389" y="470">G部</text>
<text x="637" y="475">2</text>
<text x="290" y="481">ツバ無薄敷居</text>
<text x="61" y="526">注）1.　　　　　内は別梱包を示す。</text>
<text x="74" y="536">2. アッセンブリ図番及び部品番号は最終枝番を使用のこと。</text>
<text x="712" y="556">V片引戸 枠 アッセンブリ図</text>
</g>
<g font-size="7.9">
<text x="663" y="529">名 称</text>
<text x="720" y="529">材質・規格</text>
<text x="703" y="537">承</text>
<text x="726" y="537">検</text>
<text x="766" y="537">設</text>
<text x="788" y="537">製</text>
<text x="645" y="543">度</text>
<text x="671" y="543">付</text>
<text x="703" y="543">認</text>
<text x="766" y="543">計</text>
<text x="703" y="550">名</text>
<text x="645" y="557">法</text>
<text x="703" y="557">称</text>
</g>
<g font-size="7.5">
<text x="646" y="529">番号</text>
<text x="697" y="529">員数</text>
<text x="767" y="529">部品図番</text>
<text x="793" y="529">備 考</text>
<text x="645" y="537">尺</text>
<text x="726" y="543">図</text>
<text x="789" y="543">図</text>
<text x="544" y="569">記 号</text>
<text x="563" y="569">年月日</text>
<text x="583" y="569">担 当</text>
<text x="605" y="569">変 更 理 由</text>
<text x="703" y="564">図</text>
<text x="703" y="571">番</text>
</g>
<g font-size="7.1">
<text x="372" y="78">3</text>
<text x="231" y="127">1</text>
<text x="245" y="127">2</text>
<text x="427" y="133">5</text>
<text x="125" y="161">4</text>
<text x="272" y="208">7</text>
<text x="321" y="208">6</text>
<text x="195" y="251">10</text>
<text x="195" y="340">9</text>
<text x="190" y="426">8</text>
<text x="396" y="438">11</text>
<text x="599" y="548">設指</text>
</g>
<g font-size="6.6">
<text x="599" y="538">設指</text>
<text x="599" y="558">設指</text>
</g>
<g font-size="6.4">
<text x="565" y="537">26/02/10</text>
<text x="585" y="537">都吉昆</text>
<text x="610" y="537">TJ-3484 色追加</text>
<text x="565" y="547">20/09/29</text>
<text x="585" y="548">李暁楠</text>
<text x="610" y="548">TJ-1938 ﾗﾍﾞﾙ削除</text>
<text x="565" y="558">20/08/18</text>
<text x="585" y="558">張暁翠</text>
<text x="610" y="558">TJ-1894 ﾗﾍﾞﾙ削除</text>
</g>
<g font-size="6">
<text x="612" y="23">番号</text>
<text x="637" y="23">部品名</text>
<text x="668" y="23">枠区分</text>
<text x="691" y="23">員数</text>
<text x="711" y="23">基本寸法</text>
<text x="742" y="23">切断寸法</text>
<text x="778" y="23">部品コード</text>
<text x="616" y="30">1</text>
<text x="634" y="30">ブレーキ部品</text>
<text x="668" y="30">上枠セット</text>
<text x="695" y="30">1</text>
<text x="720" y="30">-</text>
<text x="750" y="30">-</text>
<text x="781" y="30">MDU762</text>
<text x="539" y="37">見込み</text>
<text x="566" y="37">部品コード</text>
<text x="616" y="37">2</text>
<text x="626" y="37">鬼目ナット（ブレーキ取付用）</text>
<text x="668" y="37">上枠セット</text>
<text x="695" y="37">2</text>
<text x="720" y="37">-</text>
<text x="750" y="37">-</text>
<text x="781" y="37">MDT955</text>
<text x="536" y="44">NC95/115</text>
<text x="565" y="44">MZC△△65</text>
<text x="616" y="43">3</text>
<text x="635" y="43">ジョイント金具</text>
<text x="668" y="43">上枠セット</text>
<text x="695" y="43">4</text>
<text x="720" y="43">-</text>
<text x="750" y="43">-</text>
<text x="780" y="43">MDQ703</text>
<text x="539" y="51">その他</text>
<text x="565" y="51">MZC○○63</text>
<text x="616" y="50">4</text>
<text x="627" y="50">縦枠上部スペーサー（1枚）</text>
<text x="668" y="50">縦枠セット</text>
<text x="695" y="50">1</text>
<text x="720" y="50">-</text>
<text x="750" y="50">-</text>
<text x="778" y="50">MEACC642</text>
<text x="616" y="57">5</text>
<text x="629" y="57">小縦枠上部スペーサー</text>
<text x="668" y="57">縦枠セット</text>
<text x="695" y="57">1</text>
<text x="720" y="57">-</text>
<text x="750" y="57">-</text>
<text x="778" y="57">MEACC642</text>
<text x="616" y="64">6</text>
<text x="639" y="64">取説</text>
<text x="668" y="64">上枠セット</text>
<text x="695" y="64">1</text>
<text x="720" y="64">-</text>
<text x="750" y="64">-</text>
<text x="781" y="64">MAN908</text>
<text x="616" y="71">7</text>
<text x="636" y="71">部品セット</text>
<text x="668" y="71">上枠セット</text>
<text x="695" y="71">1</text>
<text x="720" y="71">-</text>
<text x="750" y="71">-</text>
<text x="776" y="72">左上表参照</text>
<text x="616" y="78">8</text>
<text x="632" y="78">部品セット（ツバ無）</text>
<text x="671" y="78">下枠</text>
<text x="694" y="78">A</text>
<text x="720" y="78">-</text>
<text x="750" y="78">-</text>
<text x="782" y="78">MZC11</text>
<text x="616" y="85">9</text>
<text x="630" y="85">部品セット（埋込下枠）</text>
<text x="671" y="85">下枠</text>
<text x="694" y="85">B</text>
<text x="720" y="85">-</text>
<text x="750" y="85">-</text>
<text x="777" y="85">MZC●●72</text>
<text x="614" y="92">10</text>
<text x="627" y="92">部品セット（フラットレール）</text>
<text x="671" y="92">下枠</text>
<text x="694" y="92">C</text>
<text x="720" y="92">-</text>
<text x="750" y="92">-</text>
<text x="777" y="92">MZC□□69</text>
<text x="614" y="99">11</text>
<text x="635" y="99">ジョイント金具</text>
<text x="671" y="99">下枠</text>
<text x="694" y="99">D</text>
<text x="720" y="99">-</text>
<text x="750" y="99">-</text>
<text x="780" y="99">MDQ703</text>
<text x="671" y="113">タイプ名</text>
<text x="705" y="113">A</text>
<text x="714" y="113">A員数</text>
<text x="733" y="113">B</text>
<text x="742" y="113">B員数</text>
<text x="761" y="113">C</text>
<text x="770" y="113">C員数</text>
<text x="788" y="113">D</text>
<text x="797" y="113">D員数</text>
<text x="671" y="120">KH_NC95_TN</text>
<text x="706" y="120">-</text>
<text x="720" y="120">1</text>
<text x="733" y="120">-</text>
<text x="747" y="120">-</text>
<text x="761" y="120">-</text>
<text x="775" y="120">-</text>
<text x="789" y="120">-</text>
<text x="803" y="120">5</text>
<text x="671" y="127">KH_埋込下枠</text>
<text x="706" y="127">-</text>
<text x="720" y="127">-</text>
<text x="733" y="127">-</text>
<text x="747" y="127">1</text>
<text x="761" y="127">-</text>
<text x="775" y="127">-</text>
<text x="789" y="127">-</text>
<text x="803" y="127">-</text>
<text x="670" y="134">KH_NC115_TN</text>
<text x="706" y="134">-</text>
<text x="720" y="134">1</text>
<text x="733" y="134">-</text>
<text x="747" y="134">-</text>
<text x="761" y="134">-</text>
<text x="775" y="134">-</text>
<text x="789" y="134">-</text>
<text x="803" y="134">5</text>
<text x="670" y="140">KH_NC140_TN</text>
<text x="706" y="140">-</text>
<text x="720" y="140">1</text>
<text x="733" y="140">-</text>
<text x="747" y="140">-</text>
<text x="761" y="140">-</text>
<text x="775" y="140">-</text>
<text x="789" y="140">-</text>
<text x="803" y="140">5</text>
<text x="670" y="147">KH_NC156_TN</text>
<text x="706" y="147">-</text>
<text x="720" y="147">1</text>
<text x="733" y="147">-</text>
<text x="747" y="147">-</text>
<text x="761" y="147">-</text>
<text x="775" y="147">-</text>
<text x="789" y="147">-</text>
<text x="803" y="147">5</text>
<text x="669" y="154">KH_フラット下枠</text>
<text x="706" y="154">-</text>
<text x="720" y="154">-</text>
<text x="733" y="154">-</text>
<text x="747" y="154">-</text>
<text x="761" y="154">-</text>
<text x="775" y="154">1</text>
<text x="789" y="154">-</text>
<text x="803" y="154">-</text>
<text x="668" y="161">KH_フラット下枠AL</text>
<text x="706" y="161">-</text>
<text x="720" y="161">-</text>
<text x="733" y="161">-</text>
<text x="747" y="161">-</text>
<text x="761" y="161">-</text>
<text x="775" y="161">1</text>
<text x="789" y="161">-</text>
<text x="803" y="161">-</text>
<text x="647" y="197">△△：部品色展開表</text>
<text x="689" y="197">○○：部品色展開表</text>
<text x="730" y="197">●●：部品色展開表</text>
<text x="772" y="197">□□：部品色展開表</text>
<text x="648" y="205">製品色</text>
<text x="669" y="205">部品色</text>
<text x="690" y="205">製品色</text>
<text x="711" y="205">部品色</text>
<text x="731" y="205">製品色</text>
<text x="752" y="205">部品色</text>
<text x="773" y="205">製品色</text>
<text x="794" y="205">部品色</text>
<text x="652" y="212">MM</text>
<text x="672" y="212">MM</text>
<text x="693" y="212">MM</text>
<text x="714" y="212">MM</text>
<text x="735" y="212">MM</text>
<text x="755" y="212">MM</text>
<text x="776" y="212">MM</text>
<text x="797" y="212">MM</text>
<text x="652" y="219">LL</text>
<text x="673" y="219">LL</text>
<text x="694" y="219">LL</text>
<text x="715" y="219">LL</text>
<text x="735" y="219">LL</text>
<text x="756" y="219">LL</text>
<text x="777" y="219">LL</text>
<text x="798" y="219">LL</text>
<text x="652" y="226">WA</text>
<text x="673" y="226">WA</text>
<text x="693" y="226">WA</text>
<text x="715" y="226">YY</text>
<text x="735" y="226">WA</text>
<text x="756" y="226">YY</text>
<text x="777" y="226">WA</text>
<text x="798" y="226">YY</text>
<text x="652" y="233">YY</text>
<text x="673" y="233">YY</text>
<text x="694" y="233">YY</text>
<text x="715" y="233">YY</text>
<text x="735" y="233">YY</text>
<text x="756" y="233">YY</text>
<text x="777" y="233">YY</text>
<text x="798" y="233">YY</text>
<text x="652" y="240">AC</text>
<text x="673" y="240">AC</text>
<text x="694" y="240">AC</text>
<text x="714" y="240">AC</text>
<text x="735" y="240">AC</text>
<text x="756" y="240">CC</text>
<text x="777" y="240">AC</text>
<text x="798" y="240">AC</text>
<text x="777" y="246">BA</text>
<text x="797" y="246">CC</text>
<text x="710" y="446">項目</text>
<text x="789" y="446">図番</text>
<text x="649" y="453">A,M</text>
<text x="663" y="453">枠 縦枠/小縦枠スペーサー取付要領図</text>
<text x="780" y="453">H467U10006</text>
<text x="649" y="460">B,E</text>
<text x="663" y="460">枠 ロットNO.ラベル 貼付要領図</text>
<text x="780" y="460">H467U10013</text>
<text x="651" y="467">C</text>
<text x="663" y="467">枠 引戸錠受け 取付要領図</text>
<text x="780" y="467">H467U10008</text>
<text x="651" y="474">D</text>
<text x="663" y="474">枠 建て付け注意ラベル貼付要領図</text>
<text x="780" y="474">H467U10009</text>
<text x="651" y="481">F</text>
<text x="663" y="481">枠 ブレーキ部品取付/調整ラベル・注意ラベル貼付要領図</text>
<text x="779" y="481">H467U10010</text>
<text x="650" y="488">G</text>
<text x="663" y="488">枠 ジョイント金具埋込要領図</text>
<text x="779" y="488">H467U10011</text>
<text x="651" y="495">N</text>
<text x="663" y="495">枠 縦枠スタンプ押印要領図</text>
<text x="779" y="495">H467U10012</text>
<text x="651" y="502">K</text>
<text x="663" y="502">枠 戸先ブレーキ 上レール取付要領図</text>
<text x="780" y="502">H467U10007</text>
<text x="545" y="539">4</text>
<text x="682" y="539">18/01/02</text>
<text x="545" y="549">3</text>
<text x="712" y="549">H467 ＴＡ 室内引戸</text>
<text x="545" y="559">2</text>
</g>
<g font-size="5">
<text x="714" y="538">梶原</text>
<text x="799" y="538">王寛</text>
<text x="732" y="576">承認日：2026/02/06</text>
</g>
<text font-size="4.8" x="141" y="182">1</text>
<g font-size="3.4">
<text x="736" y="538">鈴木荘右</text>
<text x="752" y="538">中村茂樹</text>
<text x="775" y="538">佐藤淳一</text>
</g>
<text font-size="3.1" x="99" y="283">入</text>
<g font-size="3">
<text x="553" y="539">-4</text>
<text x="553" y="549">-3</text>
<text x="553" y="559">-1</text>
</g>
</svg>
